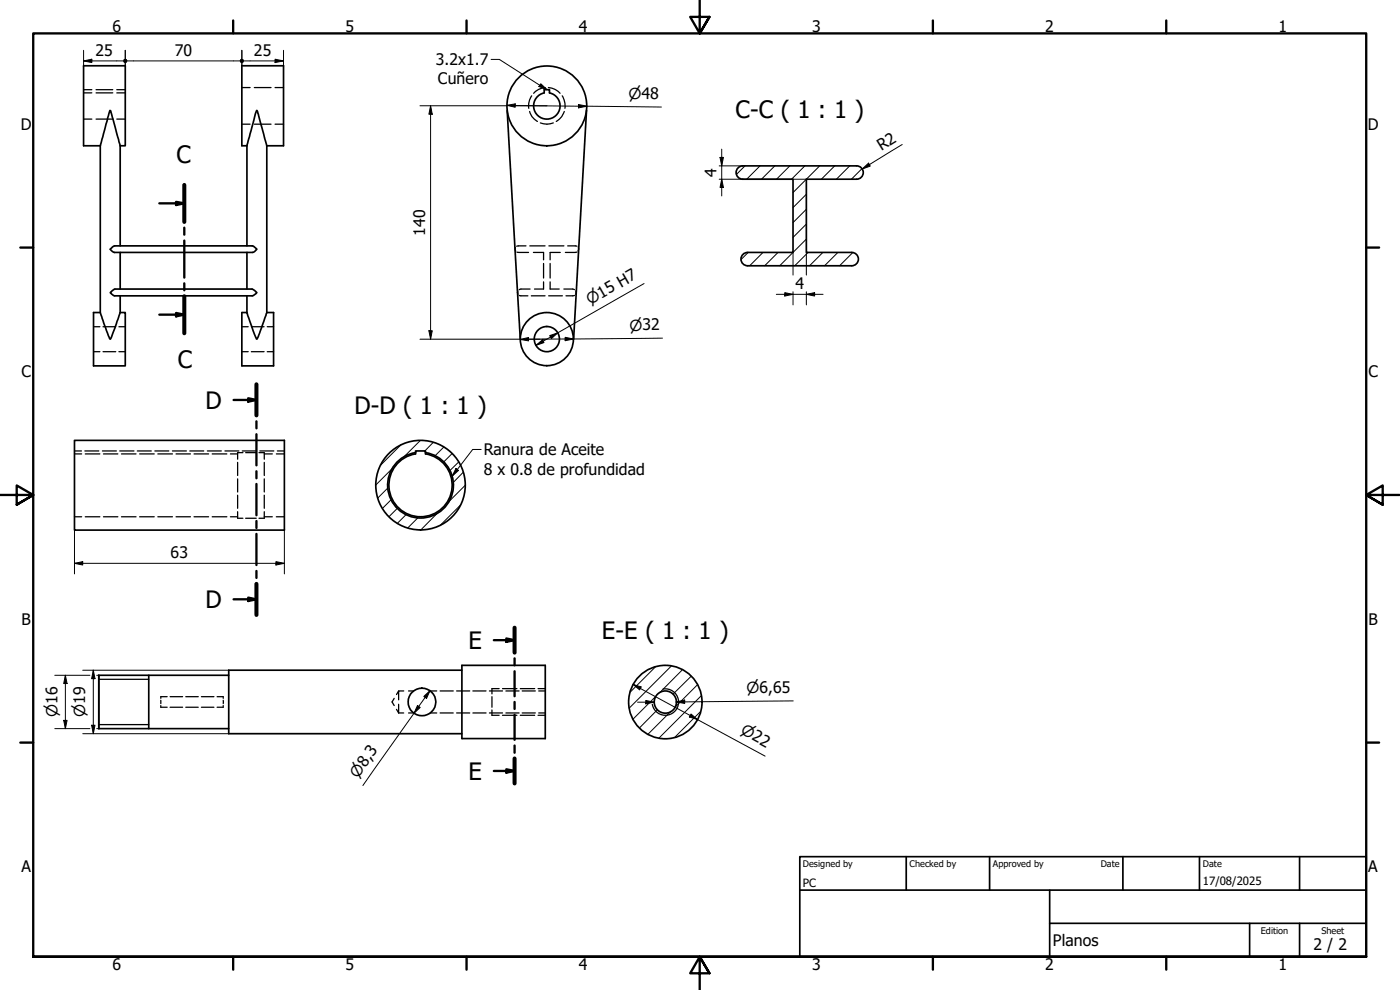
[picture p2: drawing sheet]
<svg xmlns="http://www.w3.org/2000/svg" width="420mm" height="297mm" viewBox="0 0 420 297" stroke-linecap="round" stroke-linejoin="round" font-family="sans-serif">
<!-- layer: Hatch (ISO) -->
<g fill="none" stroke="#000" stroke-width=".3">
<path d="M223.6 49.8l-2.6 2.5M228.1 49.8l-4 4M232.5 49.8l-4 4M237 49.8l-4 4M241.6 49.8l-4 4M242 58.3l-4 4M246 49.8l-8 8M250.5 49.8l-4 4M255 49.8l-4 4M258.7 50.6l-3.2 3.2M224.5 75.7l-2.1 2.1M229 75.7l-4 4"/>
<path d="M233.5 75.7l-4 4M242 71.7l-8 8M242 67.2l-4 4M242 62.8l-4 4M242.5 75.7l-4 4M247 75.7l-4 4M251.5 75.7l-4 4M255.9 75.8l-3.9 3.9M120.3 133.5l-6.1 6.1M126.1 132.2l-4.8 4.8M130 132.7l-2.5 2.6M133.2 134.2l-2.6 2.6"/>
<path d="M135.7 136.1l-2.5 2.5M137.7 138.6l-2.7 2.6M116.4 146.4l-3.1 3.1M117.3 150l-2.6 2.6M117.7 140.6l-4.9 4.9M119.2 152.6l-2.5 2.5M121.9 154.4l-2.7 2.7M125.3 155.4l-2.9 3M131 154.2l-4.8 4.9M138.2 151.5l-6.1 6.1M139 141.7l-3 3.1M139.6 145.7l-4.9 4.8"/>
<path d="M201.5 199.8l-12.7 12.7M196.7 209l-6.7 6.8M196.7 200.1l-7.6 7.6M197.3 213l-5.4 5.4M201.4 213.4l-6.9 6.9M204.8 201l-6.8 6.8M207.5 202.9l-5.5 5.4M209.3 205.5l-6.7 6.7M210.2 213.5l-7.6 7.7M210.4 208.8l-12.6 12.6"/>
</g>
<!-- layer: Hidden (ISO) -->
<g fill="none" stroke="#000" stroke-width=".38">
<path d="M25.1 27.9h2.5M25.1 26.9h2.5M25.1 35.7h2.5M28.8 27.9h5M28.8 26.9h5M28.8 35.7h5M35.1 27.9h2.5M35.1 26.9h2.5M35.1 35.7h2.5M72.6 26.3h2.5M72.6 37.3h2.5M76.3 26.3h5"/>
<path d="M76.3 37.3h5M82.5 26.3h2.6M82.5 37.3h2.6M158.9 33.5a4.7 4.7 0 0 0 2.4 2.9M159.6 28.8a5.1 5.1 0 0 0-.9 3.7M162.2 36.9a5.1 5.1 0 0 0 3.9 0M163.6 26.3a5.1 5.1 0 0 0-3.5 1.7M164.6 26.3a5.1 5.1 0 0 1 3.5 1.7M168.7 28.8a5.7 5.7 0 0 1 .8 3.7M169.4 33.5a5.1 5.1 0 0 1-2.5 2.9M154.7 74.3l-.1 .5 .1 .5M155.1 75.6l3.5 .1"/>
<path d="M157.9 73.8l-2.8 .1M159 73.8h4.6M160.1 75.7h3v2.3M163.1 79v4.4M164.7 73.8h4.5M165.1 79v4.4M168.1 75.7h-3v2.3M170.4 73.8l2.8 .1M173.2 75.6l-3.5 .1M173.5 74.3l.2 .5-.2 .5M28.1 98h1.9M30.9 98h3.8"/>
<path d="M35.7 98h1.9M72.6 98h1.9M75.4 98h3.8M80.2 98h1.9M155.4 87.3l-.1 .5 .2 .5M155.8 88.6l2.6 .2M159.1 86.7h-2.8l-.5 .2M159.4 88.8h4.2M163.1 84.6v2.1h-2.7M164.7 88.8h4.1M165.1 84.6v2.1h2.7M169.2 86.7h2.7l.5 .2"/>
<path d="M172.4 88.6l-2.5 .2M172.8 87.3l.1 .5-.2 .5M28.1 105.5h1.9M30.9 105.5h3.8M35.7 105.5h1.9M72.6 105.5h1.9M75.4 105.5h3.8M80.2 105.5h1.9M22.4 135.3h2M22.4 136.2h2.1M25.5 135.3h4.2M25.6 136.2h4.4"/>
<path d="M30.7 135.3h4.2M31.1 136.2h4.3M35.9 135.3h4.3M36.4 136.2h4.4M41.2 135.3h4.2M41.9 136.2h4.4M46.5 135.3h4.2M47.4 136.2h4.4M51.8 135.3h4.1M52.8 136.2h4.3M57 135.3h4.2M58.2 136.2h4.4"/>
<path d="M62.2 135.3h4.2M63.7 136.2h4.4M67.5 135.3h4.2M69.2 136.2h2.1M71.3 138.7v4M72.7 135.3h4.2M72.9 135.8h-1.6v2M73.7 135.8h3.2M77.7 135.8h1.6v2M78 135.3h4.2M79.3 136.2h2.4M79.3 138.7v4"/>
<path d="M82.9 136.2h2.4M83.2 135.3h2.1M22.4 155.1h2.1M25.6 155.1h4.4M31.1 155.1h4.3M36.4 155.1h4.4M41.9 155.1h4.4M47.4 155.1h4.4M52.8 155.1h4.3M58.2 155.1h4.4M63.7 155.1h4.4M69.2 155.1h2.1"/>
<path d="M71.3 143.7v3.9M71.3 148.6v3.9M71.3 153.5v2h1.6M73.7 155.5h3.2M79.3 143.7v3.9M79.3 148.6v3.9M79.3 153.5v2h-1.6M79.3 155.1h2.4M82.9 155.1h2.4M48.3 210.1v1M48.3 211.7v.5h1.9M50.2 209h-1.9v.5"/>
<path d="M51.1 209h3.7M51.1 212.2h3.7M55.8 209h3.7M55.8 212.2h3.7M60.5 209h3.7M60.5 212.2h3.7M65.2 209h1.8v.5M67 211.7v.5h-1.8M67 210.1v1M118.3 209.5l-.6 1.1 .6 1.1M119 212.8l.6 1.1M119.6 211.3v2.6"/>
<path d="M119.6 213.9h1.6M119.6 207.3l-.6 1.1M121.2 207.3h-1.6v2.7M122.6 207.3h1.5M122.6 213.9h1.5M129.1 207.3h2M129.1 213.9h2M132.1 207.3h3.9M132.1 213.9h3.9M137 207.3h4M137 213.9h4M141.9 207.3h4"/>
<path d="M141.9 213.9h4M146.9 207.3h3.9M146.9 213.9h3.9M147.6 213v1.6h2.2M147.6 209v3.2M149.8 206.6h-2.2v1.6M150.8 206.6h4.3M150.8 214.6h4.3M151.8 207.3h4M151.8 213.9h4M156.1 206.6h4.4M156.1 214.6h4.4"/>
<path d="M156.7 207.3h4M156.7 213.9h4M161.5 206.6h2.1M161.5 214.6h2.1M161.7 207.3h1.9M161.7 213.9h1.9"/>
</g>
<!-- layer: Visible (ISO) -->
<g fill="none" stroke="#000" stroke-width=".51">
<path d="M152.2 33.1l3.9 68.7M163.3 27.9v-1h1.6v1M163.3 27.9a4 4 0 0 0-2.5 6.1 4 4 0 0 0 6.6 0 4 4 0 0 0-2.5-6.1M176 33.1l-3.9 68.7M30.1 43.7l3-10.6 3 10.6M30.1 43.7h-5v-24h12.5v24h-1.5M30.1 43.7v50.1M36.1 43.7v30.1M74.1 43.7l2.5-9.6 .5-1 3 10.6M74.1 43.7v30.1M74.1 43.7h-1.5v-24h12.5v24h-5M80.1 43.7v50.1"/>
<path d="M222.9 49.8a2 2 0 0 0-2 2 2 2 0 0 0 2 2M222.9 53.8h15.1v21.9h-13.6a2 2 0 0 0-2 2 2 2 0 0 0 2 2h31.2a2 2 0 0 0 2-1.9 2 2 0 0 0-2-2.1h-13.6v-21.9h15.1M222.9 49.8h34.2M257.1 49.8a2 2 0 0 1 2 2 2 2 0 0 1-2 2M33.5 74.4l.9-.6h41.3l1.4 1-.7 .7-.6 .2h-41.4l-1.3-.9zM36.1 75.7v11M74.1 75.7v11M30.1 93.8l1.8 5.4 1.2 2.6 3-8M30.1 93.8h-2v16h9.5v-16h-1.5M33.5 87.4l1-.7h41.1l1.5 1.1-1.4 1h-41.3l-1.3-1zM36.1 88.8v5M74.1 93.8l2.9 7.9a4 4 0 0 0 1.2-2.5l1.9-5.4"/>
<path d="M74.1 88.8v5M74.1 93.8h-1.5v16h9.5v-16h-2M22.4 132.1h62.9v27h-62.9zM124.7 135.8a9.9 9.9 0 0 0-6.8 15.1 9.9 9.9 0 0 0 16.6 0 9.9 9.9 0 0 0-6.8-15.1M124.7 135.8v-.5h3v.5M124.7 135.8v.4a9.5 9.5 0 0 0-6.5 14.5 9.5 9.5 0 0 0 16 0 9.5 9.5 0 0 0-6.5-14.5v-.4M138.6 199.6h25v22h-25zM44.6 202.6v16M68.6 202.6h-38.9v16h38.9M138.6 201.1h-70v19h70"/>
<circle cx="164.1" cy="31.8" r="12"/>
<circle cx="164.1" cy="101.7" r="3.8"/>
<circle cx="164.1" cy="101.7" r="8"/>
<circle cx="126.2" cy="145.6" r="13.4"/>
<circle cx="126.6" cy="210.6" r="4.2"/>
<circle cx="199.7" cy="210.6" r="11"/>
<circle cx="199.7" cy="210.6" r="3.3"/>
</g>
<!-- layer: Visible Narrow (ISO) -->
<path d="M29.7 217.4h14.9M29.7 203.8h14.9M199 206.7a4 4 0 0 1 4.6 3.3 4 4 0 0 1-3.2 4.6 4 4 0 0 1-4.6-3.3" fill="none" stroke="#000" stroke-width=".38"/>
<!-- layer: Section Line (ISO) -->
<g fill="none" stroke="#000" stroke-width=".7">
<path d="M55.3 55.5v11.1M47.8 61h7.5M52.8 60.6l2.5 .4-2.5 .5zM55.3 68.3v2.1M55.3 72.2v11.1M47.8 94.4h7.5M52.8 93.9l2.5 .5-2.5 .5zM55.3 85v2.1M55.3 88.9v11.1M74.5 119.5l2.5 .5-2.5 .5zM77 115.3v9.3M70.1 120h6.9"/>
<path d="M77 126.4v2.1M77 130.3v9.3M77 141.4v2.1M77 145.2v9.4M77 156.3v2.1M70.1 179.8h6.9M74.5 179.3l2.5 .5-2.5 .5zM77 160.2v9.3M77 171.3v2.1M77 175.2v9.3M148.2 192.1h6.2M152 191.6l2.4 .5-2.4 .5z"/>
<path d="M154.4 188.3v7.5M154.4 197.5v2.1M154.4 201.4v7.5M154.4 210.6v2.1M154.4 214.5v7.5M148.2 231.3h6.2M152 230.8l2.4 .5-2.4 .5zM154.4 223.7v2.2M154.4 227.6v7.5"/>
</g>
<path d="M55.3 55.5v11.1M55.3 88.9v11.1M77 115.3v9.3M77 175.2v9.3M154.4 188.3v7.5M154.4 227.6v7.5" fill="none" stroke="#000" stroke-width="1.2"/>
<path d="M52.8 60.6l2.5 .4-2.5 .5zM52.8 93.9l2.5 .5-2.5 .5zM74.5 119.5l2.5 .5-2.5 .5zM74.5 179.3l2.5 .5-2.5 .5zM152 191.6l2.4 .5-2.4 .5zM152 230.8l2.4 .5-2.4 .5z" fill="#000"/>
<!-- layer: Border (ISO) -->
<g fill="none" stroke="#000" stroke-width=".7">
<path d="M70 6.1v3.9M140 6.1v3.9M210 0v10l-2.9-4.9h5.8l-2.9 4.9 2.9-4.9M280 6.1v3.9M350 6.1v3.9M6.1 74.3h3.9M410 74.3h3.9M0 148.5h10l-5-2.8v5.7l5-2.9-5 2.9M420 148.5h-10l5-2.8v5.7l-5-2.9 5 2.9M6.1 222.8h3.9M410 222.8h3.9M10 287.1v-277.1h400v277.1h-400h400"/>
<path d="M70 287.1v3.8M140 287.1v3.8M212.9 292l-2.9-4.9 2.9 4.9h-5.8l2.9-4.9v9.9M280 287.1v3.8M350 287.1v3.8"/>
</g>
<!-- layer: Title (ISO) -->
<path d="M240 257h170v30.1h-170zM272 257v10.1M297 257v10.1M337 257v10.1M360 257v10.1M390 257v10.1M240 267.1h170M315 277h95M315 267.1v20M375 277v10.1M390 277v10.1" fill="none" stroke="#000" stroke-width=".51"/>
<!-- layer: Dimension (ISO) -->
<g fill="none" stroke="#000" stroke-width=".3">
<path d="M25.1 18.3l2.5-.5v1zM25.1 18.3h11.9M25.1 15.1v4.6M37.6 15.1v4.6M38.2 18.3h33.7M72.6 15.1v4.6M73.2 18.3h11.9M82.5 17.8l2.6 .5-2.6 .5zM85.1 15.1v4.6M126 31.7h26.2M129.2 31.7l.5 2.6h-1zM129.2 31.7v70.1"/>
<path d="M152.1 31.6l2.5-.4v1zM152.1 31.6l46.4 .5M154.5 31.7h9.6M173.6 31.4l2.5 .5-2.5 .5zM215.8 49.8h7.1M215.8 53.8h26.2M216.1 47.2h1l-.5 2.6zM216.6 53.8l.5 2.4h-1zM216.6 44.8v14M258.8 50.7l1.9-1.8 .5 .9zM270.8 43.4l-12 7.3M238 75.7v6.8"/>
<path d="M242 75.7v6.8M128.7 99.2h1l-.5 2.6zM193.3 85.1l-32.5 18.5M233 88.3h14M235.5 87.8l2.5 .5-2.5 .5zM238 87.6v3.9M242 88.3l2.5-.5v1zM242 87.6v3.9M126 101.8h30.2M156.1 101.8l2.5-.5v1zM158.5 101.8h3.6M160.8 103.6l2-1.6 .5 .8z"/>
<path d="M162.6 101.8h1.5M165 100.7l2.4-.8-1.9 1.7zM169.6 101.2l2.5 .5-2.5 .5zM198.8 101.5l-42.7 .3M22.4 159.1v13.1M85.3 159.1v13.1M22.4 169l2.4-.5v1zM22.4 169h62.9M82.8 168.5l2.5 .5-2.5 .5zM16.4 202.6h10.6M16.4 218.6h10.6M19.1 216.1h1l-.5 2.5z"/>
<path d="M19.6 202.6l.5 2.5h-1zM19.6 202.6v16M24.8 201.1h43.8M27.5 217.6h1l-.5 2.5zM28 201.1l.5 2.5h-1zM28 201.1v19M29 202.6h.7M29 218.6h.7M125.3 211.7l.8 .6-1.8 1.7zM127.2 209l1.8-1.8-1 2.3zM129 207.2l-20.1 28.5M190 205.3l2.4 .8-.4 .9z"/>
<path d="M190 205.3l39.6 21.6M191.3 210.7h5M193.8 210.2l2.5 .5-2.5 .5zM202.9 210.6l2.6-.6v1.1zM207.4 214.2l1.9 1.7-2.4-.8zM238.1 210.3l-35.2 .3h2.6M24.8 220.1h43.8"/>
</g>
<g fill="#000">
<path d="M25.1 18.3l2.5-.5v1zM82.5 17.8l2.6 .5-2.6 .5zM129.2 31.7l.5 2.6h-1zM152.1 31.6l2.5-.4v1zM173.6 31.4l2.5 .5-2.5 .5zM216.1 47.2h1l-.5 2.6zM216.6 53.8l.5 2.4h-1zM258.8 50.7l1.9-1.8 .5 .9zM128.7 99.2h1l-.5 2.6zM235.5 87.8l2.5 .5-2.5 .5zM242 88.3l2.5-.5v1zM156.1 101.8l2.5-.5v1z"/>
<path d="M160.8 103.6l2-1.6 .5 .8zM165 100.7l2.4-.8-1.9 1.7zM169.6 101.2l2.5 .5-2.5 .5zM22.4 169l2.4-.5v1zM82.8 168.5l2.5 .5-2.5 .5zM19.1 216.1h1l-.5 2.5zM19.6 202.6l.5 2.5h-1zM27.5 217.6h1l-.5 2.5zM28 201.1l.5 2.5h-1zM125.3 211.7l.8 .6-1.8 1.7zM127.2 209l1.8-1.8-1 2.3zM190 205.3l2.4 .8-.4 .9z"/>
<path d="M193.8 210.2l2.5 .5-2.5 .5zM202.9 210.6l2.6-.6v1.1zM207.4 214.2l1.9 1.7-2.4-.8z"/>
<circle cx="37.6" cy="18.3" r=".63"/>
<circle cx="72.6" cy="18.3" r=".63"/>
</g>
<!-- layer: Symbol (ISO) -->
<path d="M147.4 17.8h2.5l14.2 9.1M162.3 25.1l1.8 1.8-2.4-.9zM144.4 134.9h-2.5l-6.2 8M136.8 140.6l.8 .5-1.9 1.8z" fill="none" stroke="#000" stroke-width=".3"/>
<path d="M162.3 25.1l1.8 1.8-2.4-.9zM136.8 140.6l.8 .5-1.9 1.8z" fill="#000"/>
<g font-size="7.2">
<text x="220.7" y="35.3">C-C ( 1 : 1 )</text>
<text x="53" y="48.9">C</text>
<text x="53.4" y="110.5">C</text>
<text x="61.7" y="122.6">D</text>
<text x="106.4" y="124.2">D-D ( 1 : 1 )</text>
<text x="61.7" y="182.5">D</text>
<text x="180.7" y="191.7">E-E ( 1 : 1 )</text>
<text x="140.7" y="194.7">E</text>
<text x="140.7" y="233.9">E</text>
</g>
<g font-size="4.8">
<text x="33.7" y="9.6">6</text>
<text x="103.7" y="9.6">5</text>
<text x="173.7" y="9.6">4</text>
<text x="243.7" y="9.6">3</text>
<text x="313.7" y="9.6">2</text>
<text x="383.7" y="9.6">1</text>
<text x="28.7" y="16.7">25</text>
<text x="52.5" y="16.7">70</text>
<text x="76.2" y="16.7">25</text>
<text x="130.8" y="19.6">3.2x1.7</text>
<text x="131.4" y="25.3">Cuñero</text>
<text x="6.2" y="38.9">D</text>
<text x="410.5" y="38.9">D</text>
<text x="264.5" y="45.4" transform="rotate(-32 264.5 45.4)">R2</text>
<text x="215.1" y="53.1" transform="rotate(-90 215.1 53.1)">4</text>
<text x="127.6" y="70.7" transform="rotate(-90 127.6 70.7)">140</text>
<text x="238.7" y="86.8">4</text>
<text x="6.4" y="113.1">C</text>
<text x="410.7" y="113.1">C</text>
<text x="145.2" y="136.6">Ranura de Aceite</text>
<text x="145.2" y="142.4">8 x 0.8 de profundidad</text>
<text x="51.2" y="167.4">63</text>
<text x="6.4" y="187.4">B</text>
<text x="410.7" y="187.4">B</text>
<text x="6.4" y="261.7">A</text>
<text x="410.7" y="261.7">A</text>
<text x="316" y="283.8">Planos</text>
<text x="394.2" y="285">2 / 2</text>
<text x="33.7" y="290.9">6</text>
<text x="103.7" y="290.9">5</text>
<text x="173.7" y="290.9">4</text>
<text x="243.7" y="290.9">3</text>
<text x="313.7" y="290.9">2</text>
<text x="383.7" y="290.9">1</text>
</g>
<g font-size="4.6">
<text x="188.6" y="29.6" transform="rotate(1 188.6 29.6)">⌀48</text>
<text x="177.1" y="91.6" transform="rotate(-30 177.1 91.6)">⌀15 H7</text>
<text x="188.9" y="99.2">⌀32</text>
<text x="224" y="208">⌀6,65</text>
<text x="17.2" y="215.2" transform="rotate(-90 17.2 215.2)">⌀16</text>
<text x="25.6" y="215.2" transform="rotate(-90 25.6 215.2)">⌀19</text>
<text x="222" y="220" transform="rotate(29 222 220)">⌀22</text>
<text x="107.4" y="233.7" transform="rotate(-55 107.4 233.7)">⌀8,3</text>
</g>
<g font-size="3.4">
<text x="241" y="266">PC</text>
<text x="361" y="265.5">17/08/2025</text>
</g>
<g font-size="2.7">
<text x="241" y="260.1">Designed by</text>
<text x="273" y="260.1">Checked by</text>
<text x="298" y="260.1">Approved by</text>
<text x="330.3" y="260">Date</text>
<text x="361" y="260">Date</text>
<text x="378.4" y="280.1">Edition</text>
<text x="396.6" y="280.1">Sheet</text>
</g>
</svg>
